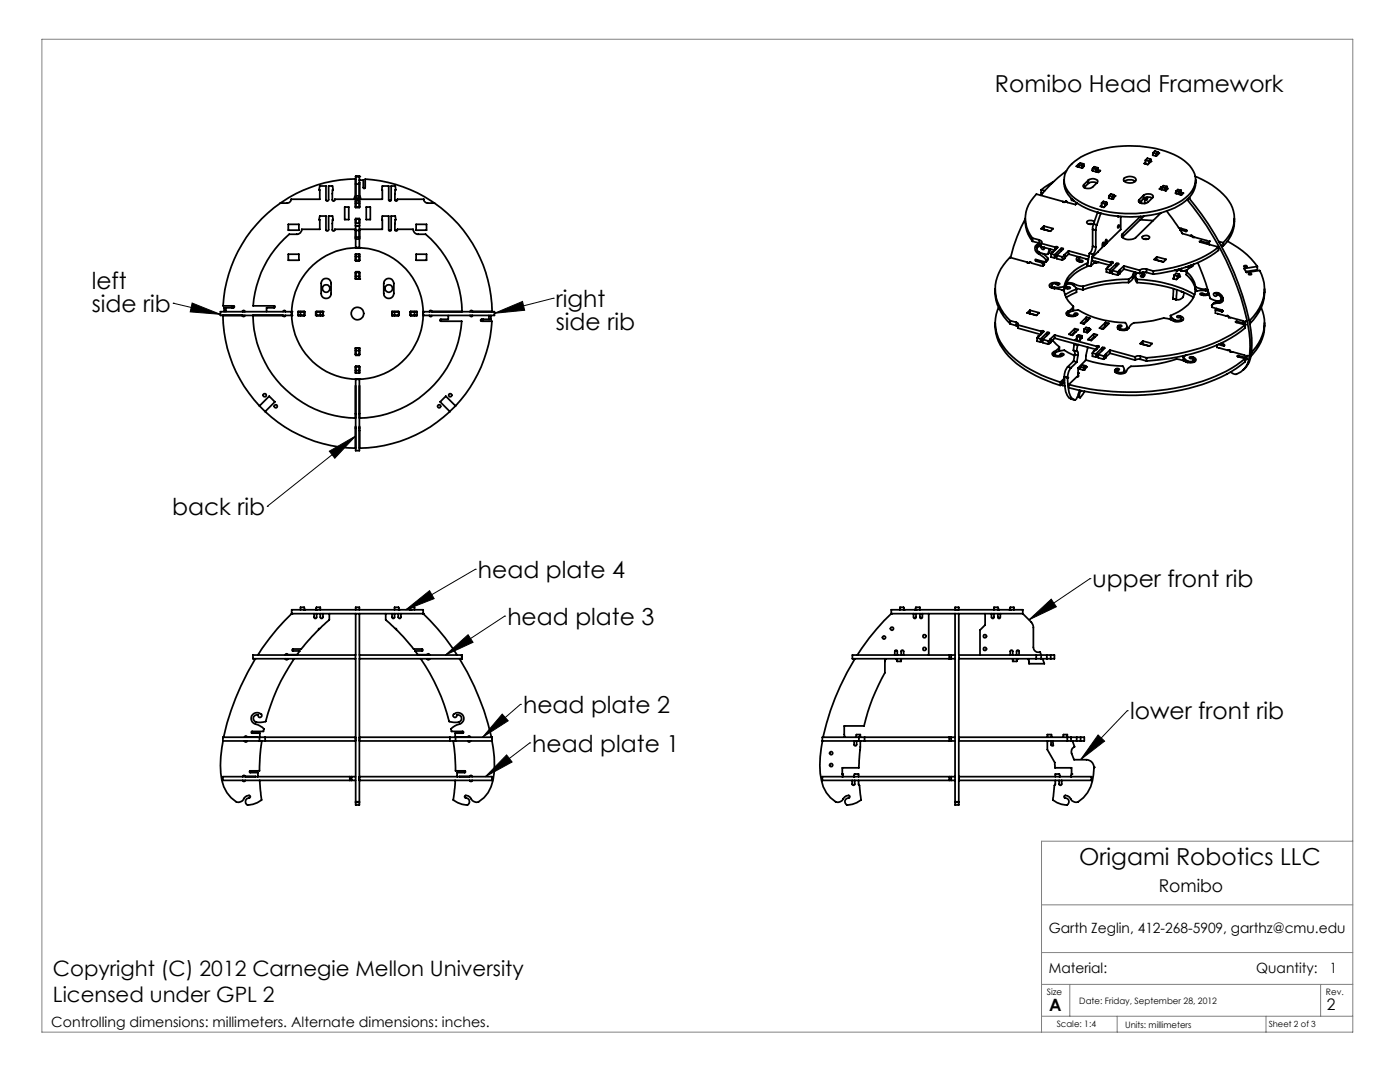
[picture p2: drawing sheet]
<svg xmlns="http://www.w3.org/2000/svg" width="279mm" height="216mm" viewBox="0 0 279 216" stroke-linecap="round" stroke-linejoin="round" font-family="sans-serif">
<g fill="none" stroke="#000" stroke-width=".2">
<path d="M110.4 59.5h.1M110.4 59.5l-11.7 3M34.6 60.5h.1M34.6 60.5l9.4 2.2M38.3 60.5l5.7 2.2-6-.5zM98.7 62.5l5.6-2.4 .4 1.8zM65.7 90l5.3-3-4.2 4.4zM71 87l-17.7 14M53.3 101h.1M94.9 113.6h.1M94.9 113.6l-13.9 8.1M217.5 115.5h.1"/>
<path d="M217.5 115.5l-12.1 8.2M81 121.7l4.7-3.8 .9 1.6zM88.9 130.7l4.5-4.1 1 1.6zM100.7 122.9h.1M100.7 122.9l-11.8 7.8M205.4 123.7l4.4-4.1 1 1.5zM100.2 142.5l1.2 1.3-5.1 3.3zM101.1 150.6l1.1 1.4-5.3 3zM103.9 140.5h.1M103.9 140.5l-7.6 6.6M105.7 148.2h.1M105.7 148.2l-8.8 6.8"/>
<path d="M219.1 146.6l1.4 1.3-4.8 3.7zM225 141.8h.1M225 141.8l-9.3 9.8"/>
</g>
<path d="M8.4 7.8h261.6v198.2h-261.6zM270 167.9h-62.1v38.1M207.9 196.4h62.1M207.9 180.6h62.1M207.9 190.1h62.1M213.5 196.4v6.4M263.6 196.4v6.4M207.9 202.8h62.1M223 202.8v3.2M252.7 202.8v3.2" fill="none" stroke="#808080" stroke-width=".2"/>
<path d="M101.1 150.6l1.1 1.4-5.3 3zM100.2 142.5l1.2 1.3-5.1 3.3zM88.9 130.7l4.5-4.1 1 1.6zM81 121.7l4.7-3.8 .9 1.6zM98.7 62.5l5.6-2.4 .4 1.8zM38.3 60.5l5.7 2.2-6-.5zM65.7 90l5.3-3-4.2 4.4zM219.1 146.6l1.4 1.3-4.8 3.7zM205.4 123.7l4.4-4.1 1 1.5z" fill="#000"/>
<g fill="none" stroke="#000" stroke-width=".35">
<path d="M71 35.2v1.5M71 35.2h.1M71 39.7l-.3-.2 .2-.3v-3.5a26.5 26.5 0 0 0-14.9 4.8M71 36.7v3.1M71 39.1h.7M71 39.5h.7M71 35.2h.7M71 36.7h.7M71.7 35.2v1.5M71.7 35.2h.1M71.7 36.4l.1 2.8 .1 .1v.3l-.2 .1M71.7 35.9h.8v1.5a.19 .19 0 0 0 .2 .2 .19 .19 0 0 0 .2-.2v-1.7a27 27 0 0 1 13.8 4.8"/>
<path d="M71.7 36.7v3.1M207.8 37.9v.6l.2 .1M207.8 37.9l.7 .2M209.9 36.6l.3-.3-2.4 1.6M212.4 35.9a5 5 0 0 0 2.8 4.8 22.2 22.2 0 0 0 16.6 1.7 9.7 9.7 0 0 0 6.4-4.3 4.1 4.1 0 0 0 .4-2.2M212.8 34.1a27 27 0 0 0-5.1 4.9M213.9 39.7l-.2 .1 .2 .2M213.9 32.7a16.3 16.3 0 0 1 10.4-3.6 19.4 19.4 0 0 1 12.1 3 4.2 4.2 0 0 1 1.5 5.9 11.4 11.4 0 0 1-7 4 21.9 21.9 0 0 1-15.7-1.9 4.7 4.7 0 0 1-2.7-5.3 5.3 5.3 0 0 1 1.4-2.1zM213.9 40l.4 .1M214.1 39.8l-.2 .2M215.2 32.8v.5M215.2 32.8h.1"/>
<path d="M215.2 32.8l-.4 .4 1.1 .3M215.2 32.8l.7 .2M215.9 33.5h.1M215.9 33l.1 .5M216.3 32.7l-.4 .3M216.3 32.7l.1 .5-.4 .3M216.3 32.7l-.7-.2-.4 .3M216.3 36.9v.4M217.2 35.9a1.34 1.34 0 0 1 1.9 .2l-.1 .3a2.21 2.21 0 0 1-1.7 1.2h-.6a.51 .51 0 0 1-.5-.6l.1-.1M217.2 35.9l-.9 1M217.2 35.9v.7M217.2 36.6l-.8 .8"/>
<path d="M218.1 33.6l-.2 .4 .2 .1M218.1 33.6l.7 .2M218.8 33.8v.5M218.9 36.5l-1-.2-.7 .3M219.1 33.5l-.7-.2-.3 .3M219.1 33.5l-.3 .3M219.1 33.5v.9M219.1 33.9l.5 .1-.4 .4-1.1-.3M221.3 39.1v.4l.6 .2M221.3 39.1l.7 .1M222 39.7h.1M222 39.7h-.1"/>
<path d="M222 39.2l-.1 .5M222.4 38.9l-.4 .3M222.4 38.9v.5M222.4 38.9l-.7-.2-.4 .4M222.4 39l.2 .1-.6 .6M224.4 35.6a1.77 1.77 0 0 1 2.3 .1 .83 .83 0 0 1-1.1 .8l-.9-.1a.5 .5 0 0 1-.3-.8zM224.4 36.2a1.98 1.98 0 0 1 2.2 0M227.3 39.9v.5M228.2 38.9a1.5 1.5 0 0 1 2 .2l-.2 .3-.9 1a1.44 1.44 0 0 1-1.9-.2l.1-.3M228.2 38.9l-.9 1M228.2 38.9v.7M228.2 39.6l-.8 .8"/>
<path d="M228.5 39.5v1.1M228.6 32l.7 .1M228.6 32v.7M228.8 39.5l.1-.1a.3 .3 0 0 1 .1 .3 .3 .3 0 0 1-.3 .2zM229.3 32.1v.5M229.6 32.2l-.5 .6-.7-.2 .2-.2M229.7 32.2h.1M229.7 31.8l-.4 .3M229.7 31.8v.4M229.7 31.8l-.7-.2-.4 .4M229.9 39.5l-.9-.2-.8 .3M230.1 30.5l.7 .2"/>
<path d="M230.1 30.5l-.1 .5 .7 .2M230.8 31.1h.1M230.8 31.1l-.1 .1M230.8 30.7l-.1 .5M231.1 30.3l-.3 .4M231.1 30.3v.5M231.1 30.3l-.6-.2-.4 .4M231.1 30.5l.3 .1-.6 .5M231.7 37.3l.1 .1M231.7 37.3l-.3 .4 1.1 .3M231.7 37.3v.5M231.8 37.4v.4"/>
<path d="M231.8 37.4l.8 .2M232.5 38h.1M232.6 38h.1M232.6 37.6l.1 .4M232.9 37.2l.1 .5-.3 .3M232.9 37.2l-.3 .4M232.9 37.2l-.7-.2-.4 .4M234.7 38.6h.1M234.7 38.1l-.1 .5h.1M234.7 38.1l.7 .2M235.4 38.3v.5M235.7 38v.9"/>
<path d="M235.7 38l-.3 .3M235.7 38l-.6-.2-.4 .3M235.7 38.4l.5 .1-.4 .4-1.1-.3M236.9 39.8h.1M236.9 39.8a56.9 56.9 0 0 1 12.4 26.3 14.5 14.5 0 0 1-.4 6.6 3.1 3.1 0 0 1-2.6 1.9l-.7-.4M237.3 39.5a57 57 0 0 1 12.3 26.3 14.5 14.5 0 0 1-.3 6.6l-.6 .8-.6 .6M237.3 39.5h.1M237.3 39.5l-.4 .3M238.5 35.2a14.2 14.2 0 0 1 7.1 5.5 6.3 6.3 0 0 1-1.5 7.7M56 40.5a26.9 26.9 0 0 0-11.5 20.5h2.1a.19 .19 0 0 1 .2 .2 .19 .19 0 0 1-.2 .2h-1.9v.8M56 40.5h1.3a.85 .85 0 0 0 .8-.7h5.7v-1.9h-.1l.1-.8h1.3v2.8a.27 .27 0 0 0 .2 .2 .27 .27 0 0 0 .3-.2v-2.8h.8l.1 .8h-.1l-.1 2a.26 .26 0 0 0 .3 .2 .26 .26 0 0 0 .2-.3h9.5v-1.9h-.1l.1-.8h1.3v2.8a.25 .25 0 0 0 .2 .2 .25 .25 0 0 0 .3-.2v-2.8h.8l.1 .8h-.1l-.1 .8v1.2a.26 .26 0 0 0 .3 .2 .26 .26 0 0 0 .2-.3h5.3a.78 .78 0 0 0 .7 .7h1.4M57.5 50.7h2.2v1.2h-2.2z"/>
<path d="M57.5 44.8h2.2v1.1h-2.2zM64.5 55.7a1 1 0 0 1 1 0 1 1 0 0 1 .6 .9v2a.99 .99 0 0 1-1 .9 .99 .99 0 0 1-1-.9v-2.3zM68.8 41.3h.8v2.5h-.8zM70.9 47.7v-1.9h-4.1a.25 .25 0 0 1-.2 .3 .25 .25 0 0 1-.3-.2l.1-2h.1l-.1-.8h-.8v2.8a.27 .27 0 0 1-.3 .2 .27 .27 0 0 1-.2-.2v-2.8h-1.3l-.1 .8h.1v1.9h-3.6a.96 .96 0 0 1-1 .9h-1.5a21 21 0 0 0-7.2 14.3h4.2a.19 .19 0 0 1 .2 .2 .19 .19 0 0 1-.2 .2h-1.5v.8M70.9 40.1h.9v1.2h-.9zM70.9 50.7h.9v1.2h-.9zM71 49.4h.1M71 55.7h.1M71 55.1v.6M71 47.3v.4M71 46v1.3M71 40.1v1.3h.7v-1.3"/>
<path d="M71 43.6h.7v.9h-.7zM71 46v-.9h.7v.9M71 50.7v1.4h.7v-1.4M71 55.1v-.9h.7v.9M71 47.7v1.7M71 43.8l-.1 1.2h.9l-.1-1.2M71 54.4l-.1 1.3h.9l-.1-1.3M71 40.5h.7M71 43.7h.7M71 51.2h.7M71 54.4h.7M71 55.1h.7"/>
<path d="M71 49.4h.7M71 47.7h.7M71 47.3h.7M71 46h.7M71.7 49.4h.1M71.7 55.7h.1M71.7 55.1v.6M71.7 47.3v.4M71.7 46v1.3M71.7 47.7v1.7M71.8 47.7v-1.9h4.5v-1.9h-.1l.1-.8h1.3v2.8a.25 .25 0 0 0 .2 .2 .25 .25 0 0 0 .3-.2v-2.8h.8l.1 .8h-.1l-.1 .7v1.3a.26 .26 0 0 0 .3 .2 .26 .26 0 0 0 .2-.3h3.1a1.02 1.02 0 0 0 1.1 .9h1.4a20.8 20.8 0 0 1 7.3 15.5h-6l-.3-.3-.2 .3M73.1 41.3h.8v2.5h-.8z"/>
<path d="M77 55.7a1 1 0 0 1 1.6 .9v2a1.01 1.01 0 0 1-1 .9 1.01 1.01 0 0 1-1-.9v-2.3zM83 50.7h2.1v1.2h-2.1zM83 44.8h2.1v1.1h-2.1zM86.7 40.5a26.8 26.8 0 0 1 11.5 21.7h-3.9l-.3-.3-.2 .3M198.6 57.6a8.6 8.6 0 0 0 3 7M204.6 43.7a30.9 30.9 0 0 0-2.9 7.7M204.6 43.6v.9a6.4 6.4 0 0 0 1.5 3.7M205 52.3l-3.5-.9a8.4 8.4 0 0 0-2.5 8.7 10.7 10.7 0 0 0 2.6 3.9M205 52.3v.1M205.4 52.5l.1-.3 .3 .3 1.8 .5M205.6 52.2a.32 .32 0 0 1-.3 .3 .32 .32 0 0 1-.3-.2M206.1 47.5l1.3 .4"/>
<path d="M206.1 47.5v.7M206.1 48.2l1.3 .3M206.7 52.1l-.1-.1 .1-.2 2 .5M206.7 52.1l1.4 .4M207 48.8l-.1 .7M207 51.9l-.3 .2M207.3 50.7l1 .7 .5 .5M207.4 47.9a.42 .42 0 0 1 .5 .2 .42 .42 0 0 1-.1 .5M207.4 48.5l.4 .3M207.4 47.9v.6M207.6 50.4l-.3 .3M207.6 48.8l-.5 .5"/>
<path d="M207.8 45.6l.5-.5 1.9 .5-.6 .5zM207.8 49.3a.54 .54 0 0 0-.8 .1 .54 .54 0 0 0 .2 .8l1.1 .5h.8M207.8 49.3a.33 .33 0 0 0 .2 .4 .33 .33 0 0 0 .4-.2v-.1M207.8 48.9a.85 .85 0 0 0-1.2 .2 .85 .85 0 0 0 .2 1.2l.5 .4M207.8 48.6v.6M207.8 48.6l2.8 .7M207.8 49.2l2.7 .8M207.8 49.2v.1M208.1 52.5v.6M208.1 50.6l1.1 1M208.3 52.2l-.2 .3M208.3 45.1v.7"/>
<path d="M208.3 45.8h.1M208.3 45.8l1.4 .3M208.4 52.2v.5l-.4 .4M208.8 51.9l-.1 .4M209.2 51.6l-.1 .4-.4 .3M209.2 51.6l-.4 .3M209.4 49.7l-.3 1M209.7 49.7l-.3 .7-.3 .3M209.8 50.7v.6l.7 .2M209.8 50.7l.7 .1M209.9 57.1l-.3 .2M209.9 57v.4"/>
<path d="M210.5 50.8v.7M210.5 57.3v.3M210.5 50l-.4 .3h-.1l-.2 .4M210.6 49.3v.6M210.6 49.3l.3-.1 .2 .2-.6 .6M210.6 49.3h.1M210.6 49.3v.5M210.7 56.6h-.4l-.4 .2 .1 .4 .5 .1M210.7 56.6v.1M210.9 50.9l1.1 .4M210.9 50.9v.7l1.1 .3M210.9 51l-.4 .5"/>
<path d="M211.2 56.4l.2 .1a.34 .34 0 0 1-.3 .4 .34 .34 0 0 1-.4-.3M211.2 56.4l-1.3 .1a.51 .51 0 0 0-.5 .6 3.4 3.4 0 0 0 2.1 .6l.2 .1a.72 .72 0 0 1 .7 .7l.8 1.5 1 1.1M211.2 56.4v.4M211.7 49.6a.25 .25 0 0 1 .3-.1 .25 .25 0 0 1 .2 .2l-1.3 1.2M211.7 49.6l-1.2 1.2M211.7 49.6v.5M212 51.3v.6M212.2 40.2l-5.4-1.5a6.3 6.3 0 0 0-.7 8.8M212.2 40.2v.1M212.4 57.2l-1.9 .1M212.4 57.8l-.4 .1M212.4 57.2v.6"/>
<path d="M212.5 50.9l-.5 .4M212.5 50.9v.7l-.5 .3M212.6 40.3l.1-.2h.1l.2 .3 1.6 .4M212.7 57.2l-.2 .1M212.7 57v.5M212.8 40.1a.35 .35 0 0 1-.6 .1M212.8 56.5l.6-.1 .9 .2M213 57.3h.5a.32 .32 0 0 1-.2 .4 .32 .32 0 0 1-.4-.1l-.4-.2M213 57.3l-.3-.2a1.06 1.06 0 0 1 1.7 0l.4 .6M213 57.3v.3M213.3 50.1v.6M213.3 50.1l4 1.1"/>
<path d="M213.3 50.1l-1 .8h.2M213.3 50.7l3.9 1.1M213.3 50.7l-.8 .7M214.3 56.6l.6 .3 1.2 .2M214.3 56.6v.4M214.7 57.5l1.4 .3M214.8 57.7l-2.3 1.1M214.8 57.7v.6l-2 1M214.9 40.5l-.3 .3M215.2 51.2a.48 .48 0 0 0-.3 .8l.6 .2M215.3 51.9l-.3 .1M215.3 51.7v.5"/>
<path d="M215.5 52l.4-.1 .2 .2-.1 .2-.5-.1M215.5 52v.2M215.7 51.4l-.4 .2 .2 .4M216.1 57.1v.7M216.8 51.7l.4 .3M216.8 51.7h.1M217.1 52.5a7.7 7.7 0 0 0-4.6 4.1l-.1 .6M217.2 44.7h.9M217.3 53a7.7 7.7 0 0 0-4.8 4.3l-.1 .5M217.3 51.2v.1M217.3 51.1v.1M217.4 50.6l-.4 2.4 .7 .1"/>
<path d="M217.4 50.6l.7 .1M218 51.3l3.7 1M218 51.3v.7l3.6 1M218.1 49.1a1.82 1.82 0 0 1-.7 1.5M218.1 45.8l.6 .1M218.1 49.1l.6 .2M218.1 45.8v3.3M218.1 50.7l-.4 2.4M218.2 44.7l-.1 1.1M218.2 44.7l.7 .2M218.4 44.4a.91 .91 0 0 0-1.5-.1 .92 .92 0 0 0 1.4 .3M218.4 52.5h.4"/>
<path d="M218.7 52.2l-1 .9M218.7 49.3a1.67 1.67 0 0 1-.6 1.4M218.7 45.9v3.4M218.8 52.2v.3M218.9 44.9l-.2 1M219 42.4h.1M219 42.4l.7 .2M219 42.4l-.8 2.3M219.1 50.2h.1M219.1 50.2l-1.1 1.1M219.3 52.4l-.5 .1M219.7 42.6l-.8 2.3"/>
<path d="M219.7 42.6h.1M219.9 40.5l.6 .2M219.9 40.5v.7M220 49l.3 .1M220.1 48.4l.2 .1M220.3 48.5l-.2-.1-.1 .2v.7l-.9 .9M220.3 48.5v.6M220.5 40.7v.5M220.6 48.5h.2M220.7 47.9h.1M220.8 53.7v.6l.7 .2M220.8 53.7l.7 .1"/>
<path d="M220.8 47.9v-.1l-.2 .2v.8M220.8 40.4l-.3 .3M220.8 40.4l-.6-.2-.3 .3M220.8 40.4v.4M220.8 40.8h.1M220.8 47.9v.6M220.8 40.8l-.5 .6-.7-.2 .3-.3M220.9 48.5l-.6 .6M221.5 53.8v.7M221.7 52.3a.27 .27 0 0 1 .3-.1 .27 .27 0 0 1 .1 .2l-1 .9-.3 .4M221.7 52.3v.6M222 54l1.1 .3"/>
<path d="M222 54v.6l1.1 .3M222 54l-.5 .5M222.8 52.6a.25 .25 0 0 1 .2-.1 .25 .25 0 0 1 .2 .2l-1.2 1.3M222.8 52.6l-1.3 1.2M222.8 52.6v.5M223.1 43.1l.1 .2 .1-.1M223.1 54.3v.6M223.2 44.9a.28 .28 0 0 1 .1 .3 .28 .28 0 0 1-.2 .2zM223.5 53.9l-.4 .4M223.5 53.9v.7l-.4 .3M223.7 43.2v2.6l-2.9 2.7M224 46.7v.6"/>
<path d="M224 47.3v.1M224.3 53.1l3.2 .8M224.3 53.1l-.9 .8h.1M224.3 53.1v.6M224.3 53.7l3.2 .9M224.3 53.7l-.8 .8M225.2 55.7a29.3 29.3 0 0 0-9.1 1.4M225.2 56.4a26.8 26.8 0 0 0-9.1 1.4M225.2 55.7v.7M226.2 54.7l-.5 .7-.5 .3M226.2 55.4l-.4 .5-.6 .5M226.2 55.4l.4-.4v.8l.3 .6"/>
<path d="M226.2 54.7v.7M226.6 54.3l-.4 .4M226.9 55.7a25.6 25.6 0 0 1 11.5 3.1M226.9 56.4a25.5 25.5 0 0 1 11.3 2.9M226.9 55.7v.7M227.1 54.5a.7 .7 0 0 0-.5 .5 .7 .7 0 0 0 .3 .7M227.5 53.9v.7M227.6 43.9l2.5 .1M227.6 43.2l-3.6 3.5M227.8 40.1v.5M228 47.2a.89 .89 0 0 1 1.4 .2 .88 .88 0 0 1-1.5-.1zM228 54.3a.47 .47 0 0 1 .4 .3 .47 .47 0 0 1 0 .5 .39 .39 0 0 1-.4 .2 .39 .39 0 0 1-.4-.3l.4-.1v-.1l-.4-.3"/>
<path d="M228 55l.3 .1M228 54.8v.5M228.2 47.7h.9M228.3 43.1l-4.3 4.2M228.8 53.7a1.46 1.46 0 0 0-1.3 .2M228.8 54.4a1.6 1.6 0 0 0-1.3 .2M228.8 53.7l1.4 .4M228.8 53.7v.7M228.8 54.4l1.4 .3M230.2 54.1v.6M230.9 51.3l1.8 .5-.5 .5-1.9-.5zM230.9 51.3v.6"/>
<path d="M230.9 51.9h-.1M230.9 51.9l1.3 .3M231.7 42.4l-5 5a1.99 1.99 0 0 1-2.9-.3l.2-.4M232.8 42.1l2.4 3.3 1.5 .5 .2 .2-.2 .1M234.1 59.6l.7 .2M234.1 59.6l.6 .2M234.2 57.6l-.1 2M234.3 54.9l.7 .2M234.3 54.9v.8M234.4 53.9l.5 .2M234.9 57.8l-.2 2M234.9 53.8v.3"/>
<path d="M235 55.1v.5M235.2 53.8l.6 .3M235.3 53.8l-.4 .3M235.3 55.2h.1M235.3 55.2l-.5 .6-.7-.2 .2-.2M235.4 55.2h.1M235.4 54.7l-.4 .4M235.4 54.7v.5M235.4 54.7l-.7-.2-.4 .4M235.5 45.8l.5 .8 1.6 .5M235.5 45.8l1.2 .4M235.8 45.6l-.3 .2"/>
<path d="M235.8 58.2l.1 .1M235.8 53.6v.5M236 58.2l-.1 .1M236.2 58.3a1.2 1.2 0 0 1-1.5 1.5M236.2 54l.2 .1M236.4 54v.1M236.5 54.1h-.1M236.7 54.2a5 5 0 0 1 1.9 3.1M236.7 54.2v.6a5 5 0 0 1 1.9 3.1M236.7 53.9v.2M236.8 53.9l-.3 .2M236.9 46l-.2 .2"/>
<path d="M236.9 53.9l-1.1 .2M237.5 53l-.9 .3M237.5 53v.4M237.6 47.1a.26 .26 0 0 1 .3-.1 .26 .26 0 0 1 .1 .3M237.6 53h-.1M237.7 47l-.1 .1M238 53.1l-.2-.2v.3M238.1 47.2l-.1 .1 .1 .1 2.8 .6M238.2 52.7l-.1 .4-1.1 .7-.3 .4M238.6 57.3l2 .4M238.6 57.9l.3 .1M238.6 57.3v.6"/>
<path d="M238.8 58.1l-.1-.1-.1 .1M239 52.4l1.6 4.1 .9 3 .4 .3a1.85 1.85 0 0 0 1.7 .1 .74 .74 0 0 0 0-.7 .74 .74 0 0 0-.7-.4M239.6 48.1l-.2 .1 3.8 1.1M239.6 48.1l1.4 .4M239.6 48.1v.2M240.2 58.7l.7-.1 .2-.3a1.71 1.71 0 0 0-1.8-.3l-.7 .1a6.4 6.4 0 0 1-4.1 4.5l-.9 .4M240.2 58.7a.39 .39 0 0 0-.4-.2 .39 .39 0 0 0-.3 .2 2.2 2.2 0 0 0 1.8 0M240.2 58.7v.2M240.6 57.7l.5 .2M240.6 57.7v.3M241 48.5v.2M241.1 58.5l.2 .1"/>
<path d="M241.1 58.3v.5M241.3 48.1h.1M241.3 48.1l-.3 .4M241.3 48.1v.7M242.5 58.4l.4 .4M242.9 58.8a.32 .32 0 0 1-.6 .2 .32 .32 0 0 1 .2-.5 1.22 1.22 0 0 1 1.3 .4 1.22 1.22 0 0 1 0 1.4l-.5 .2M243.2 49.3a25.5 25.5 0 0 1-13 4.8M243.2 49.3v.7a26 26 0 0 1-13 4.7M243.2 58.5l-.3 .3M243.2 48.2l.9 .2M243.7 48.9l.4 .2M244 59.4l-.4 .5"/>
<path d="M244.1 48.4v.7M245 48.1l1 .7a15.1 15.1 0 0 1 4.9 4.4M246.3 43.6a6.7 6.7 0 0 1-2.2 5.5M248.2 53.1a.32 .32 0 0 1 .4-.2 .32 .32 0 0 1 .2 .3 .32 .32 0 0 1-.3 .1 .32 .32 0 0 1-.3-.2zM249.2 54.6a.29 .29 0 0 1 .3-.1 .29 .29 0 0 1 .2 .3 .29 .29 0 0 1-.3 .1 .29 .29 0 0 1-.2-.3zM250.9 53.2l-2.6 .4 .4 .8 2.7-.4a7.8 7.8 0 0 1-1.2 9.1l-.8 .8M250.9 53.2v.6l-2.3 .4M252.4 57.6a8.8 8.8 0 0 1-3 7v-.7M45.1 61.4v.8M46.2 61a.19 .19 0 0 1 .2 .2 .19 .19 0 0 1-.2 .2M48.4 62.2l.3-.3 .2 .3M48.4 62.1l.1 .1"/>
<path d="M48.5 62.9l-.1 .2M48.9 62.9l-.3 .3-.2-.3h-3.9a26.6 26.6 0 0 0 7.3 18.1M56.5 62.2l.3-.3 .2 .3M57 62.9l-.3 .3-.2-.3h-6a20.8 20.8 0 0 0 20.4 20.5v-6.5M58.2 62.9h.1M58.2 62.2h.1M58.2 62.2h-14.2v.7h14.2M58.2 62.2v.7M59.5 62.2h1.3v.7h-1.3M59.5 62.2h1.2v.8h-1.2zM60 62.2v.7M63.1 62.2v.7"/>
<path d="M63.2 62.2h1.3v.8l-1.3-.1M63.9 62.9h.6M63.9 62.2h.6M63.9 62.2v.7M63.9 62.2h-.9v.7h.9M64.5 62.9h.1M64.5 62.2h.1M70.9 73.2h.9v1.2h-.9zM71 75.7h.1M71 75.7v14.2h.7v-14.2M71 69.5v.5M71 70v.9h.7v-.9"/>
<path d="M71 74.4v-1.3h.7v1.3M71 69.4v.1M71 70.7l-.1-1.3h.9l-.1 1.3M71 73.9h.7M71 70.8h.7M71 70h.7M71 75.7h.7M71.7 75.7h.1M71.7 69.5v.5M71.7 69.4v.1M78.2 62.9h.1M78.2 62.2h.1"/>
<path d="M78.2 62.9h.5M78.2 62.2h.5M78.7 62.2v.7M78.7 62.2h1v.7h-1M79.5 62.2h-1.3v.8l1.3-.1M79.6 62.2v.7M82 62.2h1.2v.8h-1.2zM82.7 62.2v.7M83.2 62.2h-1.4v.7h1.4M84.5 62.9h.1M84.5 62.2h.1M84.5 62.2h14.2v.7h-14.2"/>
<path d="M84.5 62.2v.7M85.7 62.9l.3 .3 .2-.2M89.5 63v.7h-1.5a.19 .19 0 0 0-.2 .2 .19 .19 0 0 0 .2 .2h4.1a20.9 20.9 0 0 1-20.3 19.3v-6.5M93.8 62.9l.3 .3 .2-.2M94.2 62.9l.1 .2M94.3 62.1l-.1 .1M96.4 63.7a.19 .19 0 0 0-.1 .2 .19 .19 0 0 0 .1 .2M97.6 63v.7M98 63v.7h-1.9a.19 .19 0 0 0-.2 .2 .19 .19 0 0 0 .2 .2h2.1a26.9 26.9 0 0 1-7.3 16.9M198.6 64.4a8.9 8.9 0 0 0 3.4 7.4 25 25 0 0 0 9.6 5.1M199.3 61.3a7.8 7.8 0 0 0 1.4 8.4 22.2 22.2 0 0 0 10.9 6.6M201.6 64v.6"/>
<path d="M201.6 64l1.2 .3M201.6 64.6l1.2 .4M202.8 64.3a.33 .33 0 0 1 .4 .2 .33 .33 0 0 1-.1 .3M202.8 65l.3 .1M202.8 64.3v.7M203.1 64.8l4.7 1.3M203.1 64.8v.7l4.6 1.2M205.5 61.9l-.5 .5 1.8 .5M205.5 61.9l1.9 .5-.6 .5M205.5 61.9v.6M205.5 62.5v.1M205.5 62.5l1.4 .4"/>
<path d="M206.6 62.9h.1M207 67.4l.7 .2M207 67.4v.7l.7 .2M207.7 67.6v.7M207.7 66.7l-.4 .4h-.1l-.2 .3M207.8 66.1v.6M207.9 66.1a.23 .23 0 0 1 .2-.1 .23 .23 0 0 1 .2 .2l-.6 .5M207.9 66.1h-.1M207.9 66.1v.5M208.1 67.8l-.4 .5M208.1 67.7l1.1 .4M208.1 67.7v.7l1.1 .3"/>
<path d="M209 66.4a.27 .27 0 0 1 .2-.1 .27 .27 0 0 1 .2 .2l-1.3 1.2M209 66.4l-1.3 1.2M209 66.4v.5M209.2 68.1v.6M209.7 67.7v.7l-.5 .3M209.7 67.7l-.5 .4M210 67.9l1.4 1.3M210.4 70.2l-.4 .2a.81 .81 0 0 0 1.1 .8l.6-.1 .6-.3a.37 .37 0 0 0-.3-.3 .37 .37 0 0 0-.4 .3h.1M210.4 70.2v.6M210.4 70.6v.5M210.4 70.8l-.3 .1M210.5 66.9v.6"/>
<path d="M210.5 66.9l8.4 2.2M210.5 66.9l-1 .8h.2M210.5 67.5l8.3 2.2M210.5 67.5l-.8 .7M211.4 69.2l-.2 .4-.8 .6M211.4 69.2v.6l-.1 .3M211.6 76.3l.8-.8v.4l-.4 .4M211.6 76.3v.6M211.7 70.8a.69 .69 0 0 1-.7 .2 .69 .69 0 0 1-.5-.6l.7-.3 1.2-.2 2 1.1M211.7 70.8v.3M212 76.3v.6l.5 .1M212 76.3l.4 .1"/>
<path d="M212 76.5l-.4 .4M212.4 75.2h.1M212.4 75.2a7 7 0 0 0 1 4.2l.3 .2M212.4 75.2l.6 .2M213 75.4a10.3 10.3 0 0 0 .6 3.7l.4 .5 .6 .2 .4-.6 .5-1.3M213 75.4h.1M213.1 73.2a2.86 2.86 0 0 0-.7 2M213.1 73.2l.6 .2M213.1 62.1a.42 .42 0 0 0-.3 .3 .42 .42 0 0 0 .2 .5 1.49 1.49 0 0 0 2.1-.3 .4 .4 0 0 0-.7 .1l.1 .1M213.1 62.1v.7M213.2 62.5v.5M213.2 62.7l-.3 .2"/>
<path d="M213.3 66.7l1.2-1.1 .7 .2-1.2 1.1zM213.7 73.4a3.1 3.1 0 0 0-.7 2M213.7 79.6l.7 .2M214.2 61.1l-.3 .6-.8 .4M214.2 61.1l-.1 1M214.2 72.1l.7 .1M214.2 72.1l-1.1 1.1M214.4 70l.1 .7M214.4 68.7l-.2 1.2 .6 .2M214.4 68.7l.7 .2M214.5 62.8l-.5 .1h-.5l-.3-.4 .2-.2 1.1-.4a1.41 1.41 0 0 1 1.4 .4 19 19 0 0 0 8.7 2.1l.3 .5v.5M214.5 62.8v.3"/>
<path d="M214.5 70.7l.6 .2M214.5 70.7l-.3 1.4M214.5 65.6v.6M214.5 66.2l-.7 .7M214.5 66.2l.2 .1M214.5 68.6l-.1 .1M214.8 70.1a.51 .51 0 0 1 .3 .8M214.9 67.1v.8M214.9 67.1l.6 .2M214.9 72.2l-1.2 1.2M215.1 79.2l.4 .1M215.1 68.9l-.3 1.2"/>
<path d="M215.1 70.9l-.2 1.3M215.2 74.5h.1M215.2 74.9l.1 .1-.1 .1h-.3l-1.6 1.6M215.2 74.9v.2M215.2 74.5v.4M215.2 68.8l-.1 .1M215.5 77.9l.2 .1M215.5 67.3v.5M215.6 73.2l-.1 .5 .7 .1M215.6 73.2l.7 .1M215.7 78a1.05 1.05 0 0 0-.1 1.3l.9-1.2M215.8 78h-.1"/>
<path d="M215.9 67l-.4 .3M215.9 67v.4M215.9 67.4v.1M215.9 67.4l-.6 .6-.7-.2 .3-.2M215.9 67l-.7-.2-.3 .3M216.3 73.8h.1M216.3 73.8h-.1M216.3 73.3l-.1 .5M216.4 65.7l-.1 .5 .7 .2M216.4 65.7l.6 .2M216.6 73l-.3 .3M216.6 73v.5"/>
<path d="M216.6 73l-.6-.2-.4 .4M216.6 73.1l.3 .1-.6 .6M216.7 71.8l3.8 .9 3.6 .4 .2 .3 .1 .6M216.8 63.3l.7 .2-1.1 1.1-.7-.1zM216.8 64l-.7 .6M216.8 63.3v.7M216.8 64h.2M217 66.3h.1M217 66.3v.1M217 65.9v.5M217.1 66.3h.1M217.1 69.3l-.4 1.7v.9l-1.5 1.5v1.1"/>
<path d="M217.1 67.8l1.2-1.2 .7 .2-1.2 1.1zM217.4 65.5l-.4 .4M217.4 65.5v.5M217.4 65.5l-.7-.2-.3 .4M217.4 65.7h.3l-.6 .6M218 70.4v.7l.7 .2M218 70.4l.7 .2M218.3 66.6v.6M218.3 67.2l-.7 .7M218.3 67.2l.2 .1M218.7 70.6v.7M218.8 69.7l-.5 .4-.3 .3"/>
<path d="M218.9 69.1a.25 .25 0 0 1 .3-.1 .25 .25 0 0 1 .2 .2l-.6 .5M218.9 69.1v.6M219.2 70.7l1.1 .3M219.2 70.7v.7l1.1 .3M219.2 70.8l-.5 .5M219.4 65.5l1.2-1.2 .7 .2-1.1 1.2zM220 69.4a.27 .27 0 0 1 .3-.1 .27 .27 0 0 1 .2 .2l-1.3 1.2M220 69.4l-1.3 1.2M220 69.4v.5M220.3 71v.7M220.6 64.3v.7M220.6 65l-.6 .6"/>
<path d="M220.6 65h.2M220.7 70.7l-.4 .3M220.7 70.7v.7l-.4 .3M221.5 69.8v.7M221.5 69.8l5.1 1.4M221.5 69.8l-.9 .9h.1M221.5 70.5l5.1 1.4M221.5 70.5l-.8 .7M222.6 73.7a.45 .45 0 0 1 .8 0l-.4 .2a.81 .81 0 0 0 1.4 .1M222.6 73.7v.6l.3-.1M222.9 74v.5M223.1 65a.4 .4 0 0 1 .4-.1 .4 .4 0 0 1 .3 .3h-.4a.78 .78 0 0 0 .7 .5 .78 .78 0 0 0 .8-.3"/>
<path d="M223.1 65v.7M223.4 65.5l-.2 .2M223.4 65.3v.5M224.4 74v.5M224.4 73.8v.6M224.9 65.4v.4M224.9 65.2v.6M226.6 71.2v.7M227.5 68.6l.6-.5 1.8 .4-.5 .6zM227.6 71h-.6l-.4 .2M227.6 71.7h-.7l-.3 .2M227.6 71l1.2 .4"/>
<path d="M227.6 71v.7M227.6 71.7l1.2 .3M228.1 68.1v.6M228.1 68.7h-.1M228.1 68.7l1.3 .3M228.8 71.4v.6M233.6 63l.9 .9M233.6 63l.1 .8M234.5 63.9v.2M235.5 63.3l.2 .3-.3 .3h-.9M235.5 63.1a.58 .58 0 0 1 .6 .7 2.13 2.13 0 0 1-2.6-.1l-1.3-.2a25.9 25.9 0 0 1-5.9 .9l-.7 .5a1.6 1.6 0 0 1-1.5 1h-.3a.57 .57 0 0 1-.7-.2 .57 .57 0 0 1 0-.7M235.5 63.1l-.4-.1-.3 .2 .4 .2 .3-.1"/>
<path d="M235.5 63.1v.2M235.7 63.8l.3 .1M235.7 63.6v.5M236.1 71.2l.3 .4 .6 .4M236.1 71.2l.2 .8M236.8 70.8l-.7 .4M237 72v.3M238 71.2a.62 .62 0 0 1 .6 .8 2.31 2.31 0 0 1-2.6-.1l-.4-.1a2.2 2.2 0 0 0-1.8 .2l-4.5 .9-3.6 .2-.6 .5a1.51 1.51 0 0 1-2.6 .4l.1-.3M238 71.2h-.4l-.3 .2 .2 .1 .7 .1-.1 .4-.4 .1-.7-.1M238 71.2v.3M238.2 72l.3 .1M238.2 71.8v.4"/>
<path d="M241.8 60.9l.1 .4 2 .6 .2 .2-.2 .1M242.6 61.8v.7M242.6 61.8l1.3 .4M242.8 61.6l-.2 .2M242.9 68.9v.5M243 62.6l1.8 .5M243.1 68.7l1.1 .3M243.3 60.5h-.6l-.9 .4M243.3 69.4l1.8 .5M243.3 69.4v.1M243.6 68.5l.7 .2 .1 .3h-.2M243.6 60.1h-.1a2.11 2.11 0 0 0-1.7 .8"/>
<path d="M243.6 60.1l-.3 .4M244 60.1h-.4M244.1 62l-.2 .2M244.4 68.9l-.2 .1M244.8 63.1a.26 .26 0 0 1 .3-.1 .26 .26 0 0 1 .1 .4M244.9 74.6l-.1 .1M244.9 63l-.1 .1M245.1 69.9a.26 .26 0 0 1 .4 0 .26 .26 0 0 1 0 .3M245.2 63.2a.22 .22 0 0 0 .1 .2 .22 .22 0 0 0 .3 0l2.5 .6M245.3 69.8l-.2 .1M245.6 70l-.1 .2h.1h.4l2.4 .7M246.8 64.1l-.2 .1 1.9 .6"/>
<path d="M246.8 64.1l1.3 .4M246.8 64.1v.2M247.2 71l-.3 .1 1.6 .4a31.3 31.3 0 0 1-15.6 6.2 50.5 50.5 0 0 1-19.6-1M247.2 71l1.3 .3M247.2 71v.2M248.1 64.5v.2M248.5 64.1h.1M248.5 64.8a28.9 28.9 0 0 1-13.4 5.8l-6.3 .8M248.5 64.1v1.3a30.9 30.9 0 0 1-15 6.1l-4.7 .5M248.5 64.8h.1M248.5 71.3v.9a31.3 31.3 0 0 1-15.6 6.2 50.5 50.5 0 0 1-19.6-1v-.7M248.5 64.1l-.4 .4"/>
<path d="M248.8 71h.1M248.8 71l-.3 .3M248.8 71v.6l-.3 .4M249.3 63.9h.1M251.7 61.3a7.9 7.9 0 0 1-1.9 9M252.4 64.4a8.7 8.7 0 0 1-2.7 6.7M51.8 81l1.1 1.1M51.8 81l1.9-1.9 1.2 1.1-2 1.9M52.9 82.1a27 27 0 0 0 18 7.3v-4.3M70.9 82.5h.1M70.9 85.4h.1M71.7 82.5h.1"/>
<path d="M71.7 85.9h.1M71.7 85.4h.1M89.8 82.1a27 27 0 0 1-18 7.3v-4.3M90.9 81l-1.1 1.1M90.9 81l-1.9-1.9-1.2 1.1 2 1.9M50.5 130.7h20.4v.7h-20.4zM51 131.4a50.9 50.9 0 0 0-6.4 15.7M56.9 131.4l.2 .3 .3-.3M58.2 122.4a42.1 42.1 0 0 0-6.7 8.3M58.2 122.4h.1M58.2 122.4v-.7h26.3v.7M58.2 122.4h12.8"/>
<path d="M58.7 131.4a39.2 39.2 0 0 0-5.7 12.6l-.4 .1a2.03 2.03 0 0 1-1.9-.3 .7 .7 0 0 1 0-.9 .7 .7 0 0 1 .8-.2 .36 .36 0 0 0 .3 .4 .36 .36 0 0 0 .4-.3 .36 .36 0 0 0-.2-.4 1.19 1.19 0 0 0-1.9 .6 1.19 1.19 0 0 0 1.2 1.6h.2a1.5 1.5 0 0 1 1.1 1v.3h-2.3a.18 .18 0 0 0-.1 .2 .18 .18 0 0 0 .1 .2h1.6l-.1 .8M60 121.7v-.5h.7l.1 .5h-.1M60.7 121.7h.1M62.7 122.4v.8a.25 .25 0 0 0 .2 .2 .25 .25 0 0 0 .3-.2v-.8M63.1 121.7h.1M63.1 121.7h-.1l.1-.5h.8v.5M63.9 122.4v.8a.27 .27 0 0 0 .3 .2 .27 .27 0 0 0 .3-.2v-.8M65.7 122.4v1.3l-1.9 1.7h-.2v.2l-3.5 3.9h-1.6a.19 .19 0 0 0-.2 .2 .19 .19 0 0 0 .2 .2h1.3l-.5 .7h-1.9l-.3-.1-.2 .2M71 122.4v8.3M71 131.5v28.5M71 122.4h.7M71 121.7v-.5h.7v.5"/>
<path d="M71.7 122.4v8.3M71.7 131.5v28.5M71.7 122.4h12.8M77 122.4v1.3l1.9 1.7h.2v.2l3.4 3.9h1.7a.19 .19 0 0 1 .2 .2 .19 .19 0 0 1-.2 .2h-1.4l.6 .7h1.8l.4-.1 .1 .2M78.2 122.4v.8a.25 .25 0 0 0 .3 .2 .25 .25 0 0 0 .2-.2v-.8M78.7 121.7v-.5h.9l.1 .5h-.1M79.5 122.4v.8a.27 .27 0 0 0 .2 .2 .27 .27 0 0 0 .3-.2v-.8M79.6 121.7h.1M82 121.7h.1M82 121.7h-.2l.2-.5h.7v.5M84 131.4a39.2 39.2 0 0 1 5.6 12.6l.5 .1a2.08 2.08 0 0 0 1.9-.3 .71 .71 0 0 0 0-.9 .71 .71 0 0 0-.8-.2 .37 .37 0 0 1-.3 .4 .37 .37 0 0 1-.5-.3 .37 .37 0 0 1 .3-.4 1.18 1.18 0 0 1 1.8 .6 1.18 1.18 0 0 1-1.1 1.6h-.2a1.9 1.9 0 0 0-1.2 1l.1 .3h2.2a.18 .18 0 0 1 .2 .2 .18 .18 0 0 1-.2 .2h-1.5l.1 .8M84.5 122.4h.1"/>
<path d="M84.5 122.4a43.7 43.7 0 0 1 6.7 8.3M85.2 131.4l.2 .3 .3-.3M91.7 131.4a51.9 51.9 0 0 1 6.3 15.7M92.1 130.7h-20.3v.7h20.3M92.1 130.7v.7M170.6 131.4a49.6 49.6 0 0 0-6.3 15.7M176.6 131.5h.1l-.1 .5v2.2a39 39 0 0 0-4.2 10.7h-3.9l.1 2.2h-.1M176.6 131.4v.1M177.9 122.4a43.7 43.7 0 0 0-6.8 8.3M177.9 122.4h.1M177.9 122.4h12.7M177.9 122.4v-.7h26.2v.7"/>
<path d="M178.6 130.7v-.7a.25 .25 0 0 1 .2-.3 .25 .25 0 0 1 .3 .3v.7M179 131.4v.1M179.6 121.7v-.5h.7l.2 .5h-.2M179.8 130.7v-.7a.25 .25 0 0 1 .3-.3 .25 .25 0 0 1 .2 .3v.7M179.8 131.4v.6h-.8l-.1-.5h.1M180.3 121.7h.1M182.3 122.4v.8a.25 .25 0 0 0 .3 .2 .25 .25 0 0 0 .2-.2v-.8M182.8 121.7h.1M182.8 121.7h-.2l.2-.5h.8v.5M183.6 122.4v.8a.25 .25 0 0 0 .2 .2 .25 .25 0 0 0 .3-.2v-.8M185.3 122.4v8.3M189.4 130.7h-19.3v.7h19.3"/>
<path d="M189.4 131.4h.4M189.4 130.7h.4M189.4 130.7v.7M189.8 131.4h.8M189.8 130.7h.8M189.8 130.7v.7M190.6 122.4v37.6M190.6 122.4h.7M190.6 121.7v-.5h.7v.5M191.3 122.4v8.2M191.3 122.4h12.8M191.3 130.7h.1"/>
<path d="M191.4 131.4l-.1 28.6M191.4 131.4h15.4M191.4 130.7h15.4M191.4 130.7v.7M196.6 122.4v2.3l-1 1v5M197.9 122.4v.8a.25 .25 0 0 0 .2 .2 .25 .25 0 0 0 .3-.2v-.8M198.4 121.7v-.5h.8l.1 .5h-.1M199.1 122.4v.8a.25 .25 0 0 0 .3 .2 .25 .25 0 0 0 .2-.2v-.8M199.2 121.7h.1M201.6 130.7v-.7a.25 .25 0 0 1 .3-.3 .25 .25 0 0 1 .2 .3v.7M201.6 121.7h.1M201.6 121.7h-.1l.1-.5h.8v.5"/>
<path d="M202.1 131.4v.6h.8l.2-.5h-.2M202.9 130.7v-.7a.25 .25 0 0 1 .2-.3 .25 .25 0 0 1 .3 .3v.7M202.9 131.4v.1M204.1 122.4l1.7 1.8 .4 .6v4.4a1.02 1.02 0 0 0 1.4 .9l.2 .6M205.4 131.4v.1M206.8 131.4h1M206.8 130.7h1M206.8 130.7v.7M207.8 130.7h2.6v.7h-2.6M207.8 130.7v.7M208.1 131.4l.3 1h-3l-.2-.9h.2M208.9 130.7v.7"/>
<path d="M209.7 130.7v.7M44.5 147.8h7.3M44.5 147.8a17.6 17.6 0 0 0 .2 9.2 5.2 5.2 0 0 0 2.9 3.1 1.36 1.36 0 0 0 1.2-1 .69 .69 0 0 1 1.2-.1v.1a1.27 1.27 0 0 0-1 1 .57 .57 0 0 0 .7 .5l1.7-.4 .8-.6-.4-3.9M48.4 155l.2-.3 .3 .2 2.1 .1M48.4 155.7l.2 .2 .3-.2M48.8 147.1l.2-.2 .3 .1 2.1 .1M48.8 147.8l.2 .3 .3-.3M51.8 147.1h-7.3v.7M51.8 147.8h1.1M51.8 147.1h1.1M51.8 147.1v.7M52.2 147.8l-.3 3-.1 3h-1.8a.18 .18 0 0 0-.2 .2 .18 .18 0 0 0 .2 .2h1.5l-.1 .8"/>
<path d="M52.9 147.1h18v.7h-18M52.9 147.1v.7M69.8 155h-25.3v.7h25.3M69.8 155h.4M69.8 155.7h.4M69.8 155v.7M70.2 155v.7M70.2 155h.7M70.2 155.7h.7M71 160v.1M71 160h.7M71.7 160v.1"/>
<path d="M71.7 155h26.5v.7h-26.5M71.7 155h.1M71.7 155.7h.1M71.7 155v.7M89.8 147.1h-18v.7h18M89.8 147.1v.7M89.8 147.8h1.1M89.8 147.1h1.1M90.5 147.8l.3 3 .1 3h1.8a.18 .18 0 0 1 .2 .2 .18 .18 0 0 1-.2 .2h-1.5l.1 .8M90.9 147.8h7.3M90.9 147.1h7.3M90.9 147.1v.7"/>
<path d="M91.3 147.1l2.1-.1 .2-.1 .3 .2M91.7 155l2-.1 .3-.2 .2 .3M93.4 147.8l.2 .3 .3-.3M93.7 155.7l.2 .2 .3-.2M98.2 147.8a18.1 18.1 0 0 1-.2 9.2 4.9 4.9 0 0 1-2.9 3.1 1.63 1.63 0 0 1-1.4-1.1 .68 .68 0 0 0-1 0l.1 .1a.84 .84 0 0 1 .8 .5 .84 .84 0 0 1-.1 .9 2.13 2.13 0 0 1-2.2-.3l-.8-.6 .3-3.9M98.2 147.1v.7M98.2 147.1h.1M164.1 147.8a17.6 17.6 0 0 0 .2 9.2 5.1 5.1 0 0 0 2.9 3.1 1.47 1.47 0 0 0 1.3-1 .69 .69 0 0 1 1.1-.1v.1a1.27 1.27 0 0 0-1 1 .61 .61 0 0 0 .7 .5l1.7-.4 .8-.6-.3-2.9-.2-.2v-.8M168.1 154.4h.1M168.1 154.4l.1 .5-.1 .1M168.5 147.1h.1M170.1 155.7v.8a.25 .25 0 0 0 .2 .2 .25 .25 0 0 0 .3-.2v-.8"/>
<path d="M170.5 147.8v.8a.25 .25 0 0 0 .2 .2 .25 .25 0 0 0 .3-.2v-.8M170.5 155l-.1-.1 .1-.5h.8v.6M170.9 147.1h-.1l.1-.5h.8v.5M170.9 147.1h.1M171.4 147.1h-7.3v.7h7.3M171.4 147.8h1.1M171.4 147.1h1.1M171.4 147.1v.7M171.7 147.8l-.3 5.4h-3.3v1.2M172.5 147.1h16.9M172.5 147.8h16.9M172.5 147.1v.7"/>
<path d="M189.4 147.1h.4M189.4 147.8h.4M189.4 155h-25.3v.7h25.3M189.4 155h.4M189.4 155.7h.4M189.4 147.1v.7M189.4 155v.7M189.8 147.8h.8M189.8 147.1h.8M189.8 155h.8M189.8 155.7h.8M189.8 147.1v.7"/>
<path d="M189.8 155v.7M190.6 160v.1M190.6 160h.7M191.3 160v.1M191.3 147.8h.1M191.3 147.1h.1M191.3 155h.1M191.3 155.7h.1M191.4 147.1h22.3M191.4 147.8h21.6M191.4 155h26.4v.7h-26.4M191.4 147.1v.7"/>
<path d="M191.4 155v.7M209 147.8v1.8l1.5 2.6v1h3.4v1.2M209 147.1v-.5h.8l.1 .5h-.1M209.8 147.8v.8a.25 .25 0 0 0 .3 .2 .25 .25 0 0 0 .1-.4l-.1-.6M210.6 155v-.6h.8l.2 .5-.2 .1M211.4 155.7v.8a.25 .25 0 0 0 .2 .2 .25 .25 0 0 0 .3-.2v-.8M212.2 147.1h-.1l.1-.5h.8v1.2M212.2 147.1h.1M213 147.8h.7M213.7 147.1h2.7v.7h-2.7M213.7 147.1v.7M213.9 154.4h.1"/>
<path d="M213.9 154.4l-.2 .5 .2 .1M214 147.8l.5 1.2a1.03 1.03 0 0 0-.6 1.3l.4 1.3h2.5a1.57 1.57 0 0 1 1.5 1.5M214.9 147.1v.7M215.7 147.1v.7M218.3 153.1a7.6 7.6 0 0 1-3.1 6.9 1.33 1.33 0 0 1-1.7-.9 .73 .73 0 0 0-1.2-.1l.1 .1a1.27 1.27 0 0 1 .9 1 .57 .57 0 0 1-.7 .5l-1.6-.4-.9-.6 .3-2.9 .2-.1v-.9M218.3 153.1h.1M71 160.1v.5h.7v-.5M71 160.1h.7M190.6 160.1v.5h.7v-.5M190.6 160.1h.7"/>
<circle cx="65.1" cy="57.6" r=".75"/>
<circle cx="77.6" cy="57.6" r=".75"/>
<circle cx="52.8" cy="78.9" r=".32"/>
<circle cx="71.3" cy="62.6" r="13.1"/>
<circle cx="71.4" cy="62.6" r="1.25"/>
<circle cx="89.9" cy="78.9" r=".32"/>
<circle cx="55" cy="81.1" r=".32"/>
<circle cx="87.6" cy="81.1" r=".31"/>
<circle cx="176.4" cy="127.2" r=".31"/>
<circle cx="178" cy="125.4" r=".32"/>
<circle cx="184.5" cy="129.5" r=".33"/>
<circle cx="184.5" cy="126.9" r=".33"/>
<circle cx="196.6" cy="126.9" r=".33"/>
<circle cx="196.6" cy="129.5" r=".33"/>
<circle cx="165.9" cy="150.3" r=".31"/>
<circle cx="165.9" cy="152.7" r=".32"/>
</g>
<g font-size="4.7">
<text x="198.6" y="18.3">Romibo Head Framework</text>
<text x="18.3" y="57.7">left</text>
<text x="18.3" y="62.2">side rib</text>
<text x="110.9" y="61.2">right</text>
<text x="110.9" y="65.8">side rib</text>
<text x="34.3" y="102.7">back rib</text>
<text x="95.4" y="115.3">head plate 4</text>
<text x="218.1" y="117.2">upper front rib</text>
<text x="101.3" y="124.7">head plate 3</text>
<text x="104.4" y="142.3">head plate 2</text>
<text x="225.5" y="143.6">lower front rib</text>
<text x="106.2" y="150">head plate 1</text>
<text x="215.4" y="172.7">Origami Robotics LLC</text>
</g>
<g font-size="4.2">
<text x="10.6" y="194.7">Copyright (C) 2012 Carnegie Mellon University</text>
<text x="10.6" y="200">Licensed under GPL 2</text>
</g>
<text font-size="3.5" x="231.3" y="178.1">Romibo</text>
<text font-size="3.4" x="209.4" y="201.7">A</text>
<text font-size="3.2" x="264.8" y="201.6">2</text>
<g font-size="2.8">
<text x="209.3" y="186.1">Garth Zeglin, 412-268-5909, garthz@cmu.edu</text>
<text x="209.3" y="194.2">Material:</text>
<text x="250.7" y="194.1">Quantity:</text>
<text x="265.4" y="194.1">1</text>
<text x="10.2" y="204.9">Controlling dimensions: millimeters. Alternate dimensions: inches.</text>
</g>
<g font-size="1.8">
<text x="208.9" y="198.5">Size</text>
<text x="215.4" y="200.4">Date: Friday, September 28, 2012</text>
<text x="264.6" y="198.5">Rev.</text>
<text x="210.9" y="204.9">Scale: 1:4</text>
<text x="224.5" y="205.1">Units: millimeters</text>
</g>
<text font-size="1.7" x="253.2" y="204.9">Sheet 2 of 3</text>
</svg>
